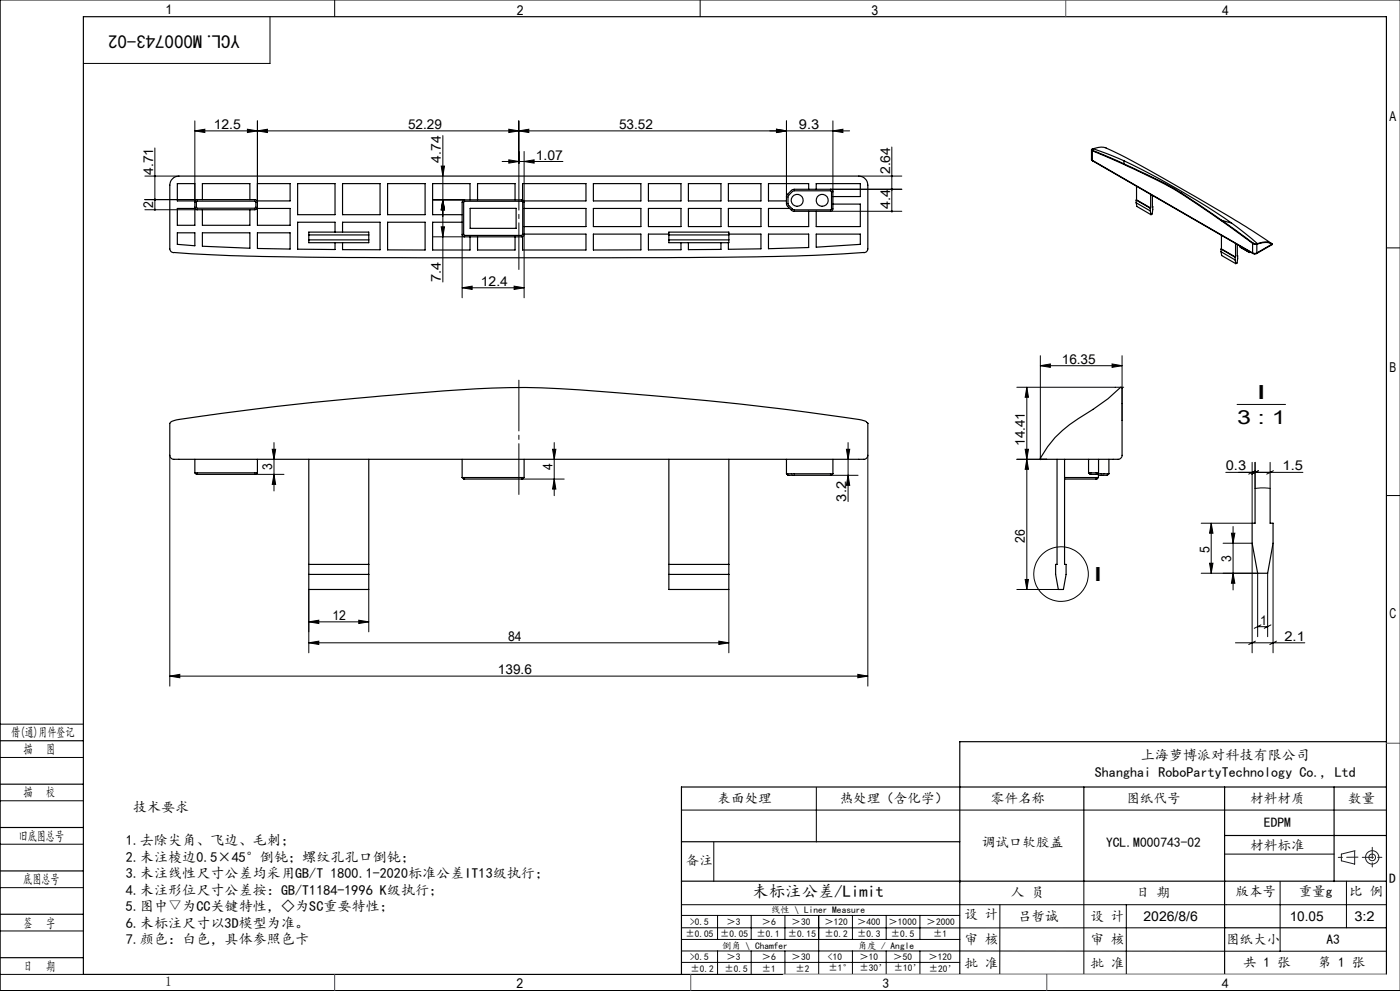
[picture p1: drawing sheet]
<svg xmlns="http://www.w3.org/2000/svg" width="420mm" height="297mm" viewBox="0 0 420 297" stroke-linecap="round" stroke-linejoin="round" font-family="sans-serif">
<g fill="none" stroke="#000" stroke-width=".3">
<path d="M100.4 0v5M210 0v5M420 0h-419.9v297h419.9M81 5v14h-56M58.5 39.2l3-.5v1zM58.5 39.2h196.4M58.5 36.2v24.4M74.2 38.7l3 .5-3 .5zM77.2 36.2v24.4M77.2 39.2l3-.5v1zM152.6 38.7l3 .5-3 .5zM155.6 39.2l3-.5v1z"/>
<path d="M155.6 36.2v12.8M232.9 38.7l3 .5-3 .5zM235.9 36.2v22.9M249.9 39.2l3-.5v1zM249.9 36.2v21.3M43.5 52.8h10.2M43.5 59.8h15.7M46.5 44.3v18.6M129.9 59.9h9.5M132.4 49.8h.9l-.4 3zM132.9 40.6v43.9M132.9 59.9l.4 3h-.9z"/>
<path d="M150.6 48.4h18.3M152.6 47.9l3 .5-3 .5zM157.2 48.4l3-.5v1zM157.2 45.4v15.2M257.6 52.8h12.9M267.5 44.1v19.2M270.5 56.7h-21.4M43.5 62.9h15.7M129.9 71h9.5M132.4 68h.9l-.4 3zM138.6 70.2v19M157.2 70.2v19"/>
<path d="M249.1 63.3h21.4M415.9 74.3h4.1M138.6 86.3l3-.5v.9zM138.6 86.3h18.6M154.2 85.8l3 .5-3 .4zM305 116.1h32.1M308 116.1l.5 3h-.9zM308 116.1v60.6M312.1 109.6l3-.5v1zM312.1 106.6v31.2M312.1 109.6h24.5M333.6 109.1l3 .5-3 .5z"/>
<path d="M336.6 106.6v19.4M50.9 136.5v69.1M81.7 134.7h1l-.5 3zM82.2 132.6v14.5M165.8 134.7h1l-.5 3zM166.3 132.6v16M253.9 134.7h1l-.5 3zM254.4 132.6v17.7M260.3 136.5v69.1M307.6 134.7h.9l-.5 3zM308 137.7l.5 2.9h-.9zM314 137.7h-9"/>
<path d="M371.1 121.2h14.6M375.6 138.6v18.2h-15.2M376.5 138.6v7.8l1.6-.2 2.9 .2v-7.8M76.4 142.2h8.8M82.2 142.2l.5 3h-1zM156.5 143.6h12.8M166.3 143.6l.5 3h-1zM249.1 142.4h8.3M254.4 142.4l.5 3h-1zM363.4 156.8l.5 3h-1zM363.4 156.8v15M369.4 159.8h1.1l-.6 3z"/>
<path d="M369.9 157.8v19M376.6 141.1l-2 1M377.5 141.1l-2 1M382 141.1l-2 1M390.9 141.6h-23.2M415.9 148.5h4.1M92.6 176.7v18.9M110.6 176.7v12.7M218.7 176.7v18.9M305 176.7h12.5M307.6 173.7h.9l-.5 3zM360.4 171.8h16.9v19"/>
<path d="M362.9 168.8h1l-.5 3zM366.9 162.8h8.7v32.8M369.9 171.8l.6 3h-1.1zM380.3 171.8v19M381.9 162.8v32.8M92.6 186.4l3-.5v1zM92.6 192.6l3-.4v.9zM92.6 186.4h18M92.6 192.6h126.1M107.6 185.9l3 .5-3 .5zM215.7 192.2l3 .4-3 .5zM370.6 192.6h20.8"/>
<path d="M376.6 192.2l-2 1M377.3 187.8h3M378.3 187.3l-2 1M381.3 187.3l-2 1M382.9 192.2l-2 1M0 217h25M50.9 202.6l3-.5v1zM50.9 202.6h209.4M257.4 202.1l2.9 .5-2.9 .5zM0 227h25M0 240h25M244.9 236v16.3"/>
<path d="M0 253h25M204.4 242.8h211.5M214.1 252.4v11.8M367.4 256h32.8M0 266h25M0 279h25M204.4 271.1h211.5M204.4 278.1h163M204.4 274.4h83.5M215.3 274.4v7.1M225.4 274.4v7.1M235.5 274.4v7.1"/>
<path d="M245.6 274.4v17.6M255.7 274.4v7.1M265.9 274.4v7.1M276 274.4v7.1M300 271.1l-.1 21M325.2 264.1v27.9M337.9 271.1v20.9M384 264.2v20.9M403.9 264.1v14M0 292h25M204.4 285l211.5 .1M204.4 288.4h83.5"/>
<path d="M204.5 281.5h83.5M215.3 285v7M225.4 285v7M235.5 285v7M255.7 285v7M265.9 285v7M276 285v7M287.9 292h128"/>
<circle cx="318.3" cy="172" r="8.2"/>
</g>
<g fill="none" stroke="#191924" stroke-width=".3">
<path d="M402.4 256l4-1v4l-4-1z"/>
<circle cx="411.7" cy="257" r="1"/>
<circle cx="411.7" cy="257" r="2"/>
</g>
<path d="M155.7 113.9v34.3" fill="none" stroke="#000" stroke-width=".3" stroke-dasharray="30.5 1.3 1.3 1.3" stroke-dashoffset="15.3"/>
<path d="M155.7 49v31.8" fill="none" stroke="#000" stroke-width=".3" stroke-dasharray="30.5 1.3 1.3 1.3" stroke-dashoffset="16.5"/>
<g fill="none" stroke="#000" stroke-width=".35">
<path d="M25 5h390.9v287h-390.9zM53.2 55h5.3v5.2h-5.3zM60.7 59.8v-4.8h14.3v4.8M77.2 55h9.8v5.2h-9.8zM89.3 55h11.2v9.3h-11.2zM102.8 55h11.2v9.3h-11.2zM116.3 55h11.2v9.3h-11.2zM141 59.9v-4.9h-11.2v9.3h8.8M143.3 59.9v-4.9h11.2v4.9M156.8 59.9v-4.9h19v5.2h-18.7M178 55h14.3v5.2h-14.3zM194.5 55h9.8v5.2h-9.8z"/>
<path d="M206.5 55h9.8v5.2h-9.8zM218.5 55h9.8v5.2h-9.8zM236.3 58.2l1.2-1.2 .8-.3 11.1 .1 .5 .5-.1 5.6-.5 .4-11.5-.1-1.8-1.7-.1-2.6zM236.5 58.6l1.7-1.4h11l.2 .3v5.1l-.2 .3h-11.1l-1.7-1.6zM242.6 56.7v-1.7h-12.1v5.2h5.4M244.9 56.7v-1.7h13.2v3.9h-8.2M327.4 47.7l.4 .5M327.4 44.9h.1M327.4 44.9l.3 .3M327.4 47.7l.3 .3M327.4 44.9v2.8M327.7 45.2l9.4 4"/>
<path d="M327.7 48l.1 .2M327.7 48l48.1 27.8M327.7 45.2v2.8M327.7 44.7h.1M327.8 44.7l-.4 .2M327.8 45.1l9.4 4M327.8 44.7l-.2 .1 .2 .3M327.8 45.1l-.1 .1M327.8 48.2l48.1 27.8M327.9 44.6l-.2 .1M327.9 44.6h.1M328 44.6l2.8-.5a10.1 10.1 0 0 1 4.3 1.8 534.9 534.9 0 0 1 46.4 27.1 5.1 5.1 0 0 0-4.3 0"/>
<path d="M328 44.6l9.3 3.6M328 44.6l-.2 .1M337.1 49.2l3.9 1.8a121.6 121.6 0 0 1 24.4 14.5l1 .6M337.2 49.1l3.5 1.6a114.7 114.7 0 0 1 23.2 13.5l2.6 1.8M337.2 49.1l-.1 .1M337.3 48.2a244.3 244.3 0 0 1 32.2 18.6M337.3 48.2l-.1 .9M340.9 60l4.2 2.4M340.9 60v.8M341 59.9l4.2 2.4M341 55.8v4.1M341 59.9l-.1 .1"/>
<path d="M345.2 58.3v4M345.7 58.6l.1 3.4M52.1 75.7l-.8-.3-.4-.8v-19.1a2.77 2.77 0 0 1 2.8-2.7h203.9a2.77 2.77 0 0 1 2.8 2.7v19.1l-.4 .8-.8 .3M52.1 75.7a1099.6 1099.6 0 0 0 73.6 1.6l80.9-.1a871.8 871.8 0 0 0 52.6-1.5M53.2 62.5h5.3v5h-5.3zM53.2 69.8h5.3v3.9l-5.3-.5zM58.7 60.1l.5-.3h17.2l.8 .5v1.8l-.3 .6-.5 .2h-17.2l-.5-.3-.2-.5v-1.5zM59 60.4l17.5-.1 .3 .2v1.7l-.3 .2h-17.3l-.3-.2zM60.7 69.8h14.3v4.6l-14.3-.6zM60.7 62.9v4.6h14.3v-4.6M77.2 62.5h9.8v5h-9.8zM77.2 69.8h9.8v4.8l-9.8-.1z"/>
<path d="M92.6 69.6h18v3.1h-18zM92.6 70.4h18M92.6 71.9h18M100.5 69.6v-3h-11.2v8.1l11.2 .1v-2.1M102.8 69.6v-3h11.2v8.3l-11.2-.1v-2.1M116.3 66.6h11.2v8.3h-11.2zM138.6 66.6h-8.8v8.3h11.2v-3.9M138.9 60.1l.3-.2 17.7 .1 .3 .5-.1 10.2-.5 .3-17.5-.1-.5-.7v-9.6zM139.2 60.4h17.5v10l-17.4 .1-.2-.2zM141 62.4h13.8v6h-13.8zM143.3 71v3.9h11.2v-3.9M157.2 62.5h18.6v5.4h-18.6"/>
<path d="M157.2 70.2h18.6v4.7h-19v-4M178 62.5h14.3v5.4h-14.3zM178 70.2h14.3v4.7h-14.3zM194.5 62.5h9.8v5.4h-9.8zM200.7 69.6h18v3.1h-18zM200.7 70.4h18M200.7 71.9h18M200.7 70.2h-6.2v4.7h9.8v-2.2M206.5 62.5h9.8v5.4h-9.8zM206.5 72.7v2.1h9.8v-2.1M218.5 62.5h9.8v5.4h-9.8zM218.7 70.2h9.6v4.4l-9.8 .1v-2"/>
<path d="M230.5 70.2h12.1v4l-12.1 .3zM236.9 62.5h-6.4v5.4h12.1v-4.6M244.9 70.2h13.2v3l-13.2 .9zM249.9 61.2h8.2v6.7h-13.2v-4.6M340.9 60.8l4.2 2.4M340.9 60.8l.2 1.1 4.2 2.4M345.1 63.2l.2 1.1M345.1 62.4v.8M345.2 62.3l-.1 .1M345.7 61.9l.1 .1M345.8 62l-.1 2.1-.4 .2M366.3 74.6l4.3 2.5"/>
<path d="M366.3 75.5l4.3 2.4M366.3 74.6v.9M366.3 75.5l.2 1.1 4.2 2.4M366.4 66.1l9.4 6.9M366.4 74.6l4.3 2.4M366.4 70.5v4.1M366.4 74.6h-.1M366.5 66l9.4 6.8M366.5 66l3 .8M366.5 66l-.1 .1M369.5 66.8l7.7 6.2M370.6 77.9l.1 1.1"/>
<path d="M370.6 77.1v.8M370.7 77l-.1 .1M370.7 73v4M371.2 73.3l.1 3.4M371.2 76.6l.1 .1M371.3 76.7l-.2 2.1-.4 .2M372 73.8l.1 .3M372.1 74.1l2.7 1.6M372.1 74.1l.2 .1M372.1 73.8v.3M374.7 75.6h.4M374.7 75.6l.1 .1"/>
<path d="M374.7 75.3v.3M374.8 75.7h.2M375.1 75.6l-.1 .1M375.1 75.5v.1M375.8 73l1.2 .2M375.8 75.8h1.2M375.8 75.8l.1 .2M375.8 73v2.8M375.9 76h1.1M375.9 72.8l1.1 .3M375.9 72.8l-.1 .2M377 73.1v.1"/>
<path d="M377 75.8v.2M377 73.2v2.6M377.2 73l.1 .1M377.2 73l-.2 .1M377.3 73.1l.6-.1a4.4 4.4 0 0 1 3.7 .2M377.3 73.1l-.3 .1M381.6 73.1v.2M381.6 73.1v.1M381.6 73.2v.1M381.6 73.2l-4.6 2.6M381.6 73.3l-4.6 2.7M58.5 137.7v4"/>
<path d="M77.2 137.7v4M92.6 137.7v39h18v-39M138.6 137.7v5.4M157.2 137.7v5.4M200.7 137.7v39h18v-39M235.9 137.7v4.3M249.9 137.7v4.3M259.9 126.4l-.4-.2a541.6 541.6 0 0 0-32.5-4.5l-20.2-2.1a849.2 849.2 0 0 0-49.1-3.5 566 566 0 0 0-47.4 3 894.4 894.4 0 0 0-43 4.7l-14.3 2a2.6 2.6 0 0 0-2.1 1.1v9.6a1.53 1.53 0 0 0 2.2 1.2h205.6a1.29 1.29 0 0 0 1.6-1.2v-9.6M260 126.6l.3 .3M260.1 126.6l.2 .3M312.2 137.2a.55 .55 0 0 0 .7 .5h22.1a1.28 1.28 0 0 0 1.6-1.2v-20.2l-.4-.2a56.1 56.1 0 0 1-12.7 9.4 32.5 32.5 0 0 0-11.4 11.9M317.1 137.7v31.5h-.4v3l.8 4.5h1.5l.8-4.5v-3h-.4v-31.5"/>
<path d="M326.6 137.7v4M329.6 137.7l-.1 5.4M332.7 137.7v4.3M58.5 141.7h18.7M58.5 141.7l.4 .5h17.9l.4-.5M138.6 143.1h18.6M138.6 143.1l.5 .5h17.7l.4-.5M235.9 142h14M235.9 142l.5 .4h13l.5-.4M319.4 143.1h10.1M326.6 141.7h3l-.5 .5h-2.1zM329.5 143.1l-.4 .5h-9.7"/>
<path d="M329.5 142h3.2M332.7 142l-.5 .4h-2.7M381 146.4v10.4h.9v6l-1.6 9h-3l-1.7-9v-6h.9v-10.4M92.6 169.2h18M92.6 172.2h18M200.7 169.2h18M200.7 172.2h18M0 222h25M0 235h25M325.2 235.9v28.2M367.4 235.9v56.1M400.2 235.9v28.3"/>
<path d="M415.9 235.9h-211.5v56.1M415.9 222.3h-128v69.7M0 248h25M204.4 252.3h83.5M367.4 250.4h48.5M0 261h25M0 274h25M204.4 264.1h211.5M367.4 278.1h48.5M0 287h25"/>
<circle cx="239.2" cy="60" r="1.79"/>
<circle cx="246.7" cy="60" r="1.8"/>
</g>
<path d="M407.4 256.9l-5.9 .1M408.7 256.9h6M411.7 253.9v6" fill="none" stroke="#191924" stroke-width=".3" stroke-dasharray="6.3 1.3 1.3 1.3" stroke-dashoffset="3"/>
<path d="M235 292h180.9" fill="none" stroke="#c0c0c0" stroke-width=".3"/>
<path d="M319.7 0v5M415.9 222.7h4.1M100.4 292v5M207.2 292v5M314 292v5" fill="none" stroke="#00f" stroke-width=".3"/>
<path d="M406.4 255h.1" fill="none" stroke="#0ff" stroke-width=".3"/>
<g fill="#000">
<path d="M152.6 47.9l3 .5-3 .5zM157.2 48.4l3-.5v1zM155.6 39.2l3-.5v1zM232.9 38.7l3 .5-3 .5zM77.2 39.2l3-.5v1zM152.6 38.7l3 .5-3 .5z"/>
<path d="M308 116.1l.5 3h-.9zM307.6 134.7h.9l-.5 3z"/>
<path d="M312.1 109.6l3-.5v1zM333.6 109.1l3 .5-3 .5z"/>
<path d="M253.9 134.7h1l-.5 3zM254.4 142.4l.5 3h-1zM308 137.7l.5 2.9h-.9zM307.6 173.7h.9l-.5 3zM267.3 56.5a.33 .33 0 0 0 0 .5 .33 .33 0 0 0 .6-.2 .33 .33 0 0 0-.4-.4v.3v-.3zM267.3 63.1v.4l.2 .2v-.4v.4a.34 .34 0 0 0 .4-.5 .34 .34 0 0 0-.6-.1zM46.2 52.6a.34 .34 0 0 0 .1 .5 .34 .34 0 0 0 .5-.2 .34 .34 0 0 0-.3-.4v.3v-.3zM46.2 59.6v.4l.3 .2v-.4v.4a.34 .34 0 0 0 .3-.5 .34 .34 0 0 0-.6-.1zM46.2 59.7a.34 .34 0 0 0 .1 .5 .34 .34 0 0 0 .5-.3 .34 .34 0 0 0-.3-.4v.3v-.3zM46.2 62.6v.4l.3 .2v-.3v.3a.34 .34 0 0 0 .3-.5 .34 .34 0 0 0-.6-.1zM363.4 156.8l.5 3h-1zM362.9 168.8h1l-.5 3z"/>
<path d="M82.2 142.2l.5 3h-1zM81.7 134.7h1l-.5 3zM166.3 143.6l.5 3h-1zM165.8 134.7h1l-.5 3zM132.4 68h.9l-.4 3zM132.9 59.9l.4 3h-.9zM132.9 59.9l.4 3h-.9zM132.4 49.8h.9l-.4 3zM267.3 56.5l-.1 .3 .3 .3v-.4v.4a.34 .34 0 0 0 .4-.5 .34 .34 0 0 0-.6-.1zM267.3 52.5a.33 .33 0 0 0 0 .6 .33 .33 0 0 0 .6-.2 .33 .33 0 0 0-.4-.4v.3v-.3zM369.9 171.8l.6 3h-1.1zM369.4 159.8h1.1l-.6 3z"/>
<path d="M92.6 192.6l3-.4v.9zM215.7 192.2l3 .4-3 .5z"/>
<path d="M107.6 185.9l3 .5-3 .5zM92.6 186.4l3-.5v1zM154.2 85.8l3 .5-3 .4zM138.6 86.3l3-.5v.9zM249.9 39.2l3-.5v1zM232.9 38.7l3 .5-3 .5zM74.2 38.7l3 .5-3 .5zM58.5 39.2l3-.5v1z"/>
<path d="M50.9 202.6l3-.5v1zM257.4 202.1l2.9 .5-2.9 .5z"/>
</g>
<g font-size="5.8">
<text x="377" y="119.5">I</text>
<text x="371.1" y="127">3 : 1</text>
<text x="328" y="174.2">I</text>
</g>
<text font-size="5.6" x="71.9" y="10.6" transform="rotate(-180 71.9 10.6)">YCL.M000743-02</text>
<text font-size="4.9" x="225.7" y="269">未标注公差/Limit</text>
<g font-size="4.2">
<text x="342.2" y="227.9">上海萝博派对科技有限公司</text>
<text x="328.5" y="232.8">Shanghai RoboPartyTechnology Co., Ltd</text>
<text x="39.9" y="243.5">技术要求</text>
<text x="37.8" y="253.4">1.去除尖角、飞边、毛刺；</text>
<text x="37.8" y="258.3">2.未注棱边0.5×45°倒钝；螺纹孔孔口倒钝；</text>
<text x="37.8" y="263.2">3.未注线性尺寸公差均采用GB/T 1800.1-2020标准公差IT13级执行；</text>
<text x="37.8" y="268.2">4.未注形位尺寸公差按：GB/T1184-1996 K级执行；</text>
<text x="37.8" y="273.1">5.图中▽为CC关键特性，◇为SC重要特性；</text>
<text x="37.8" y="278">6.未标注尺寸以3D模型为准。</text>
<text x="37.8" y="282.9">7.颜色：白色，具体参照色卡</text>
</g>
<g font-size="4.1">
<text x="49.6" y="4.3">1</text>
<text x="155.1" y="4.6">2</text>
<text x="261.4" y="4.6">3</text>
<text x="366.6" y="4.6">4</text>
<text x="64.1" y="38.6">12.5</text>
<text x="122.4" y="38.6">52.29</text>
<text x="185.7" y="38.6">53.52</text>
<text x="239.7" y="38.6">9.3</text>
<text x="416.9" y="36.3">A</text>
<text x="160.8" y="47.8">1.07</text>
<text x="45.9" y="52.5" transform="rotate(-90 45.9 52.5)">4.71</text>
<text x="132.3" y="48.8" transform="rotate(-90 132.3 48.8)">4.74</text>
<text x="267" y="52.2" transform="rotate(-90 267 52.2)">2.64</text>
<text x="45.9" y="62.4" transform="rotate(-90 45.9 62.4)">2</text>
<text x="267" y="62.8" transform="rotate(-90 267 62.8)">4.4</text>
<text x="132.3" y="84.5" transform="rotate(-90 132.3 84.5)">7.4</text>
<text x="144.3" y="85.7">12.4</text>
<text x="318.5" y="109">16.35</text>
<text x="416.9" y="111.3">B</text>
<text x="307.5" y="133.7" transform="rotate(-90 307.5 133.7)">14.41</text>
<text x="81.6" y="140.9" transform="rotate(-90 81.6 140.9)">3</text>
<text x="165.7" y="140.9" transform="rotate(-90 165.7 140.9)">4</text>
<text x="367.7" y="141">0.3</text>
<text x="384.8" y="141">1.5</text>
<text x="253.9" y="150.3" transform="rotate(-90 253.9 150.3)">3.2</text>
<text x="307.5" y="162.7" transform="rotate(-90 307.5 162.7)">26</text>
<text x="362.8" y="165.6" transform="rotate(-90 362.8 165.6)">5</text>
<text x="369.4" y="168.3" transform="rotate(-90 369.4 168.3)">3</text>
<text x="99.7" y="185.8">12</text>
<text x="416.9" y="185.3">C</text>
<text x="378.1" y="187.2">1</text>
<text x="152.5" y="192.1">84</text>
<text x="385.3" y="192.1">2.1</text>
<text x="149.4" y="202">139.6</text>
<text x="3.3" y="220.9">借(通)用件登记</text>
<text x="7.1" y="226">描</text>
<text x="13.9" y="226">图</text>
<text x="7" y="238.9">描</text>
<text x="13.8" y="238.9">校</text>
<text x="215.3" y="240.8">表面处理</text>
<text x="251.9" y="240.8">热处理（含化学）</text>
<text x="297.3" y="240.8">零件名称</text>
<text x="337.9" y="240.8">图纸代号</text>
<text x="375.1" y="240.8">材料材质</text>
<text x="404.4" y="240.8">数量</text>
<text x="379.2" y="247.7">EDPM</text>
<text x="5.6" y="252">旧底图总号</text>
<text x="294.5" y="253.7">调试口软胶盖</text>
<text x="331.8" y="253.7">YCL.M000743-02</text>
<text x="375.1" y="254.9">材料标准</text>
<text x="205.7" y="259.3">备注</text>
<text x="7" y="265">底图总号</text>
<text x="303.3" y="269">人 员</text>
<text x="340.8" y="269">日 期</text>
<text x="370.6" y="268.7">版本号</text>
<text x="389.6" y="268.7">重量g</text>
<text x="404.8" y="268.7">比 例</text>
<text x="416.7" y="264.6">D</text>
<text x="289.3" y="275.5">设 计</text>
<text x="7" y="278">签</text>
<text x="13.8" y="278">字</text>
<text x="305.4" y="276">吕哲诚</text>
<text x="327.2" y="276">设 计</text>
<text x="343.1" y="276">2026/8/6</text>
<text x="386.9" y="276">10.05</text>
<text x="406.3" y="276">3:2</text>
<text x="289.3" y="283">审 核</text>
<text x="327.2" y="282.9">审 核</text>
<text x="367.8" y="282.9">图纸大小</text>
<text x="397.9" y="283">A3</text>
<text x="7" y="291">日</text>
<text x="13.8" y="291">期</text>
<text x="289.3" y="290.1">批 准</text>
<text x="327.2" y="290">批 准</text>
<text x="373" y="289.8">共 1 张</text>
<text x="395.4" y="289.8">第 1 张</text>
<text x="49.6" y="295.6">1</text>
<text x="154.9" y="296">2</text>
<text x="264.7" y="296">3</text>
<text x="366.6" y="296">4</text>
</g>
<g font-size="2.8">
<text x="231.3" y="273.6">线性 \ Liner Measure</text>
<text x="205.6" y="280.8">±0.05</text>
<text x="207" y="277.2">&gt;0.5</text>
<text x="216" y="280.8">±0.05</text>
<text x="217.9" y="277.2">＞3</text>
<text x="227" y="280.8">±0.1</text>
<text x="228.5" y="277.2">＞6</text>
<text x="236.3" y="280.8">±0.15</text>
<text x="237.5" y="277.2">＞30</text>
<text x="247.4" y="277.2">＞120</text>
<text x="247.4" y="280.8">±0.2</text>
<text x="257.1" y="277.2">＞400</text>
<text x="257.1" y="280.8">±0.3</text>
<text x="266.6" y="277.2">＞1000</text>
<text x="267.3" y="280.8">±0.5</text>
<text x="278" y="277.2">＞2000</text>
<text x="279.9" y="280.8">±1</text>
<text x="207" y="287.8">&gt;0.5</text>
<text x="216.6" y="284.3">倒角 \ Chamfer</text>
<text x="217.9" y="287.8">＞3</text>
<text x="228.5" y="287.8">＞6</text>
<text x="237.5" y="287.8">＞30</text>
<text x="248.4" y="287.8">&lt;10</text>
<text x="257.3" y="284.3">角度 / Angle</text>
<text x="257.8" y="287.8">＞10</text>
<text x="268" y="287.8">＞50</text>
<text x="278.5" y="287.8">＞120</text>
<text x="207.1" y="291.3">±0.2</text>
<text x="217.3" y="291.3">±0.5</text>
<text x="228.5" y="291.3">±1</text>
<text x="238.7" y="291.3">±2</text>
<text x="248.6" y="291.1">±1°</text>
<text x="257.8" y="291.1">±30’</text>
<text x="268.1" y="291.1">±10’</text>
<text x="278.6" y="291.2">±20’</text>
</g>
</svg>
